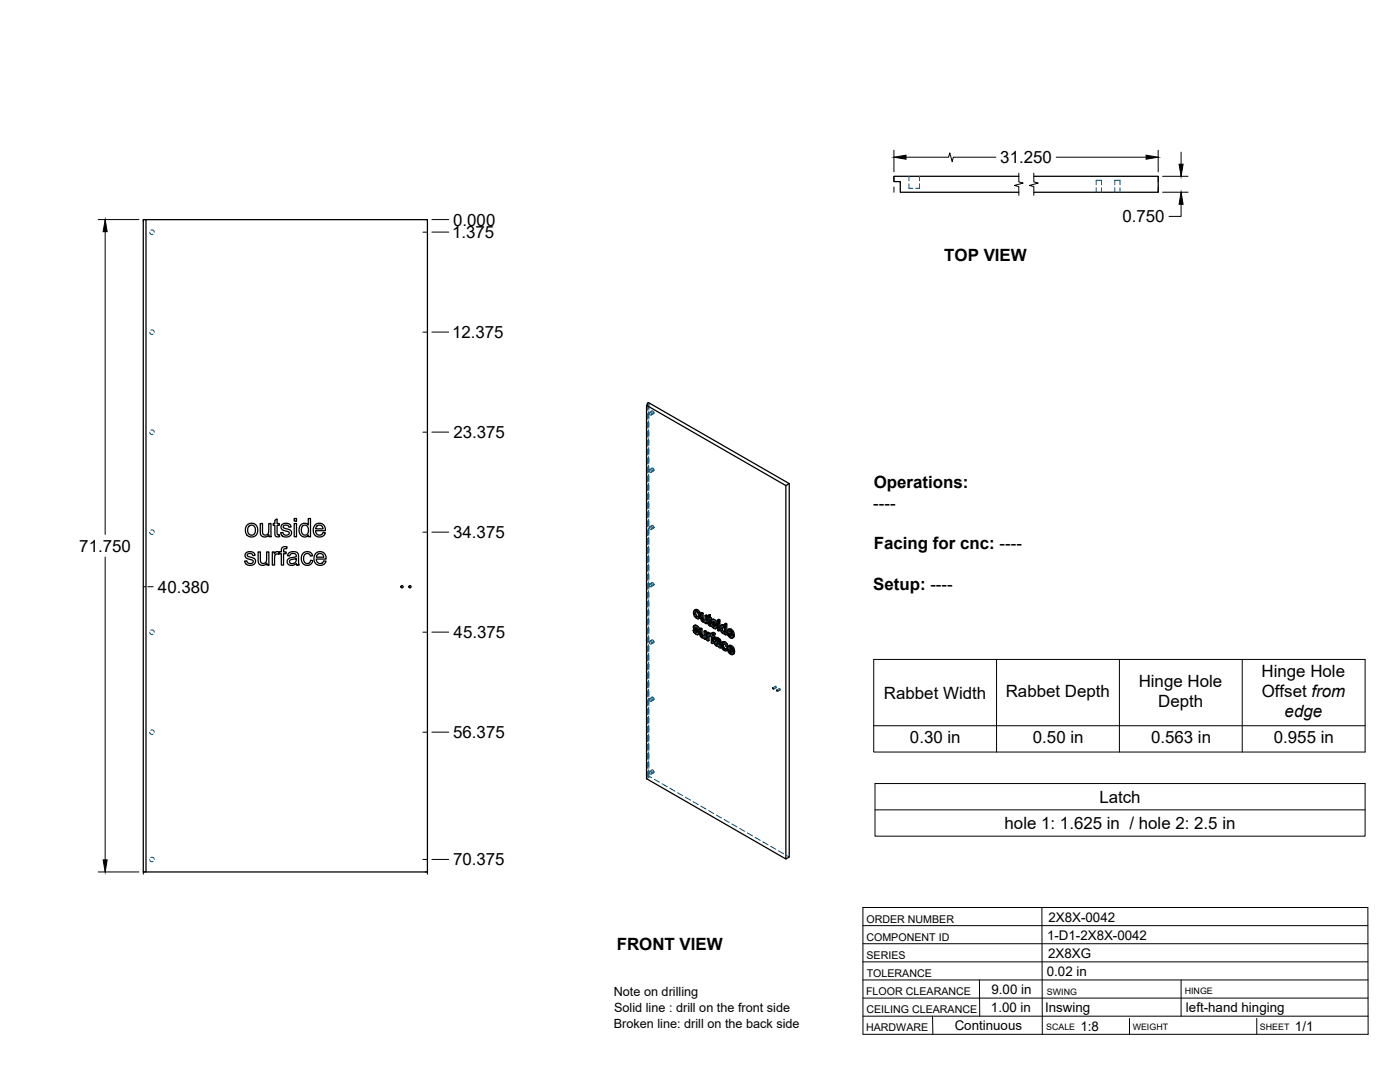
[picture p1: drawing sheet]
<svg xmlns="http://www.w3.org/2000/svg" width="559mm" height="432mm" viewBox="0 0 559 432" stroke-linecap="round" stroke-linejoin="round" font-family="sans-serif">
<!-- layer: Visible -->
<g fill="none" stroke="#000" stroke-width=".51">
<path d="M406.7 70.4h-49.9v2.1h2.5v4.2h47.4M412.7 70.4h49.6v6.3h-49.6M57.2 87.7h1.1v260.3h-1.1zM58.3 87.7h112.3v260.3h-112.3M258.4 160.9l.6 .3-.9 .6v149l55.6 32v-149M258.4 160.9l.5-.2 56.1 32.3-1.3 .8-55.6-32M258.4 160.9v.7M315 193v149l-1.3 .8M98.7 209.4l1.2-.5a2.66 2.66 0 0 1 3 3.6 2.66 2.66 0 0 1-4.7 .5l-.2-1a2.97 2.97 0 0 1 .7-2.6zM99.3 210.1l.8-.5a1.97 1.97 0 0 1 1.9 2 1.97 1.97 0 0 1-2 1.9l-.7-.4-.4-.9v-1.3zM103.9 208.9h.9v3a1.32 1.32 0 0 0 1.3 1.7 1.32 1.32 0 0 0 1.2-1.8v-2.9h.9v5.3h-.8v-.8a1.88 1.88 0 0 1-2.3 .8 1.88 1.88 0 0 1-1.2-2zM109.7 207.6l.9-.5v1.8h.9v.7h-.9v3.3l.3 .5h.6l.1 .8a1.33 1.33 0 0 1-1.5-.1 1.33 1.33 0 0 1-.4-1.5v-3h-.6v-.7h.6z"/>
<path d="M112.5 209.4l1.2-.6a1.94 1.94 0 0 1 2.5 1.5l-.9 .1a1.13 1.13 0 0 0-1.1-.9 1.13 1.13 0 0 0-1.1 1l.2 .2a4.1 4.1 0 0 1 3 1.5 2.18 2.18 0 0 1-1.5 2.1 2.18 2.18 0 0 1-2.5-.8l-.3-.9 .9-.1a1.23 1.23 0 0 0 1.3 1.1 1.23 1.23 0 0 0 1.2-1.2l-.7-.3a2.35 2.35 0 0 1-2.5-1.6zM117.4 208.9h.9v5.3h-.9zM117.4 206.9h.9v1.1h-.9zM120 209.5l1.1-.6a1.88 1.88 0 0 1 1.9 .6v-2.6h.9v7.3h-.8v-.7a2.18 2.18 0 0 1-2.6 .5 2.18 2.18 0 0 1-1.1-2.4zM120.8 209.9l.6-.3a2.12 2.12 0 0 1 1.8 1.6 2.12 2.12 0 0 1-.9 2.2l-.3 .1a2.1 2.1 0 0 1-1.7-1.4 2.1 2.1 0 0 1 .5-2.2zM125.7 209.6l1.5-.8a2.47 2.47 0 0 1 2.7 3h-3.9l.2 1a1.46 1.46 0 0 0 1.5 .8 1.46 1.46 0 0 0 1.2-1.1l1 .1-.3 .6-.5 .7-1.4 .4a2.79 2.79 0 0 1-2.6-1.7 2.79 2.79 0 0 1 .6-3zM126.5 210l.6-.4a1.43 1.43 0 0 1 1.8 1.5h-2.9zM98.1 220.7l1.2-.5a1.94 1.94 0 0 1 2.5 1.4l-.9 .1a1.13 1.13 0 0 0-1.1-.9 1.13 1.13 0 0 0-1.1 1l.3 .3a3.4 3.4 0 0 1 2.9 1.4 2.18 2.18 0 0 1-1.5 2.1 2.18 2.18 0 0 1-2.4-.8l-.4-.9h1a1.23 1.23 0 0 0 1.3 1 1.23 1.23 0 0 0 1.1-1.2l-.6-.3a2.35 2.35 0 0 1-2.6-1.6zM103 220.3h.9v2.9a1.32 1.32 0 0 0 1.4 1.7 1.32 1.32 0 0 0 1.1-1.8v-2.8h.9v5.2h-.8v-.8a1.88 1.88 0 0 1-2.2 .9 1.88 1.88 0 0 1-1.3-2.1zM108.7 220.3h.8v.8a1.25 1.25 0 0 1 2-.7l.8-.1v-.6a1.5 1.5 0 0 1 .7-1.5 1.5 1.5 0 0 1 1.6 0l-.2 .8a.83 .83 0 0 0-.8 0 .83 .83 0 0 0-.4 .8v.5h1v.7h-1v4.5h-.9v-4.5h-.8v-.5l-.2 .8a1.17 1.17 0 0 0-1.4 .1 1.17 1.17 0 0 0-.3 1.4v2.7h-.9zM115.1 220.9a2.39 2.39 0 0 1 4 .6l.3 4h-.9l-.2-.6a2 2 0 0 1-2.2 .8 2 2 0 0 1-1.5-1.9l.1-.1a2.04 2.04 0 0 1 2-1.2l.4-.1a.83 .83 0 0 0 1.1-.7 .83 .83 0 0 0-1.1-.8 1.23 1.23 0 0 0-1.5 1l-.9-.1zM115.7 223.6l2.6-.7a1.49 1.49 0 0 1-.8 1.9 1.49 1.49 0 0 1-2-.7z"/>
<path d="M120.8 220.9l1.4-.7 1.3 .1 .9 .6 .4 .9-.9 .1a1.44 1.44 0 0 0-1.9-.9 1.44 1.44 0 0 0-.8 1.9l.1 1.1a1.34 1.34 0 0 0 1.5 .9 1.34 1.34 0 0 0 1.2-1.3l.8 .1-.4 1a2.47 2.47 0 0 1-3.2 .5 2.47 2.47 0 0 1-.8-3.2zM126 220.9l1.5-.7a2.47 2.47 0 0 1 2.7 2.9h-4l.3 1a1.46 1.46 0 0 0 1.5 .8 1.46 1.46 0 0 0 1.2-1.1l.9 .1-.4 .9-.9 .7-.8 .1a2.79 2.79 0 0 1-2.6-1.7 2.79 2.79 0 0 1 .6-3zM126.7 221.3l.8-.4 .9 .1 .5 .4 .3 1h-2.9zM276.6 251.5l.9 1.4 .6 .4 .6-.1M276.9 249.8l.6-.3 .8 .2 .9 1.4-.5 .3-.1-.6M277.3 244.8l.4-.8 .9 .7 .1 1.5-.7 .2M277.3 251.3l-.7 .2 .5 .2M277.3 252.3l.5 .4 .4-.3M277.4 250.9l1 .9 .5-.2M277.4 251.5l-.3 .2 .2 .6 .4-.3M277.5 249.5l-.7 .4v.6l1.6 2.1M277.5 250.3l-.3 .3 .5-.2"/>
<path d="M277.5 245.8l.5 .6 .5-.3M277.6 251.6l.8 .9M277.6 250.3l.6 .7M277.7 249.9l.5 .4 .5-.2M277.7 250.4l1 1M277.7 250.4h-.5M277.7 244.5l-.4 .3v.5l.2 .5 .4-.3M277.7 249.5l-.7 .3M277.8 252.7l.4 .1M277.8 244l.1 1.5 .8 .7M277.8 250.6l-.4 .3-.2-.3M278 243.6l.9 1 .5-.3"/>
<path d="M278.1 249.7l-.4 .2-.4-.1M278.2 250.3l.4 .5 .4-.3M278.4 252.6l-.1 .2M278.4 251.8l.3 .5 .5-.3M278.5 243.4l-.5 .2-.8-.1M278.6 251.3l.7 1.2-.7 .8M278.7 252.3l.1 .5 .5-.3M278.8 252.8l-.1 .4 .4-.3M278.9 244.6l.3 1.3 .5-.3M279.1 246.7a1.75 1.75 0 0 1-2.3-1.8l.1-1 .3-.4 .8-.3 .9 .5 .5 .6 .3 1.3-.2 .8-.6 .5M279.2 245.9l-.1 .8 .4-.3M279.7 244.7l.5 .3 .4-.3"/>
<path d="M279.8 251.2v2.2l.4-.2M279.8 253.4l.2 .4 .4-.2M280 253.8l.3 .3 .5-.2M280.2 245v2.2l.5-.3M280.2 247.2l.2 .4 .4-.3M280.2 250.9l-.4 .3-.5-.2M280.3 254.1l.4 .1M280.4 247.6l.3 .3 .5-.2M280.7 247.9l.4 .1M280.9 254l-.6-.7-.1-2.4-.4-.2-.5 .3 .1 2.5 .7 1h1M281 251.9l.4 .3 .5-.3M281.1 254.5v.4l.3 .3"/>
<path d="M281.1 254.5l-.2 .1M281.4 247.7l-.7-.7-.1-2.3-.4-.2-.5 .2 .1 2.5 .7 1 1 .1M281.4 245.7l.5 .2 .4-.2M281.4 252.2v3l.5-.3v-3l-.4-.2-.5 .2v1.9l-.3 .4 .2-.1M281.5 248.3v.4l.4 .2M281.5 248.3l-.2 .1M281.9 245.9v3l.4-.2v-3l-.4-.3-.5 .3v1.9l-.3 .4 .2-.1M282.3 246.6l.3 .2 .2 2.6 .8 .5 .3-.2M282.6 246l-.3 .2 .3 .2v-.8l.9-.3v1.1l.5 .2v.4l-.5 .3v-.4M283 253.5l-.4 .2v.5l.4-.2M283 252.9v-.4l-.4-.2-.5 .3v3l.5 .2M283 252.5l-.5 .3-.4-.2"/>
<path d="M283.1 253.6l-.1 2-.4 .2v-1.6M283.1 253.6l.4 .2M283.1 253.6l-.5 .1M283.1 245.6v1l.4-.2M283.1 246.6l.4 .3 .5-.3M283.1 253l.4 .4M283.3 252.7l-.8 .5v-.4M283.3 249.3l.2 .1M283.5 249.4l.1 .5M283.5 252.8l-.8 .2M283.5 252.8l-.7 .2M283.5 245.3l-.9 .3"/>
<path d="M283.5 253.4v.3l.4 .3v2.6l.5 .2M283.5 253.5l-.1 .4M283.5 248.8l-.4 .3v-2.1l.4 .3 .3 1.8M283.6 248.9l-.5 .2M283.8 249.1l.8 1.4 .7 .4 .5-.1M283.8 249.1l-.6 .1M283.8 249.1h.1M283.8 249.3l-.3 .1M284 247.4l.6-.3 .6 .1 .8 .7 .3 .8-.5 .3-.1-.6M284.1 252.7l.9-.2 .5 .3-.1 .4-.4 .3v-.4M284.3 248.1l.4-.2 1.1 1.1M284.4 253.8l.5 .3 .4-.2"/>
<path d="M284.4 248.9l-.6 .2 .4 .2M284.4 249.9l.5 .4 .4-.2M284.5 248.5l1 .9 .5-.2M284.6 249.1l-.4 .2 .1 .4 .6-.1M284.6 247.9l-.3 .4 .5-.4 .6 .7M284.6 247.1l-.7 .4v.7l1.6 2M284.6 252.4l-.6 .3-.1 .9-.4-.2 .4-.3-.4-.3M284.6 252.8l.4 .3 .5-.3M284.7 249.2l.8 .9M284.8 253.3l.5 .6v.4l-.4 .2v-.4M284.8 254.5v2.1l-.4 .2v-2.6l.5 .3M284.8 247.5l.5 .4 .5-.2"/>
<path d="M284.9 247.1l-.8 .3M284.9 250.3l.4 .1M284.9 248.2l-.4 .3-.2-.2M285 253.5l-.6-.3v.6l.4-.2M285.1 252.5l-.9 .1M285.2 247.3l-.4 .2-.4-.1M285.3 247.9l.4 .5 .4-.2M285.4 254.7l.9-.3 1.3 1 .3 3-.5 .2-.1-.4M285.5 250.2l-.1 .2M285.5 249.4l.3 .5 .5-.3M285.6 256.5l.1-.1a.86 .86 0 0 1 1.1 1M285.6 257.1l.4 .4 .5-.3"/>
<path d="M285.7 256.4l-.2 .3M285.7 248.9l.7 1.2-.7 .8M285.8 255.7l-.7 .5 .1 .9 .9 .8h.8l.5 .7M285.8 249.9l.1 .5 .5-.3M285.9 256.5l-.4 .2 .1 .4 .5-.2M285.9 250.4l-.1 .4 .5-.3M286 256.5l.8 .8M286 255.2l-.4 .3a.71 .71 0 0 1 .9-.1 .71 .71 0 0 1 .2 .9l-1-.4M286 257.5l.5 .1M286.1 255.7l-.7 .2M286.2 254.4l-1 .4-.1 .3 .5 .4M286.3 254.9l.5 .4 .5-.3"/>
<path d="M286.4 248.6l.5 .2 .4-.2M286.4 247.4l.5 .3 .4-.3M286.5 257.6l.3-.1zM286.7 254.6l-.4 .3-.6-.2M286.8 256l-1-.3-.5 .3M286.8 255.3l.3 .4 .5-.3M286.9 247.7v.6l.4-.3v-.6l-.4-.2-.5 .2v.6l.5 .3M286.9 248.3l.4 .3v3l-.4 .2v-3M286.9 248.3l-.5 .3v3l.5 .2M287.1 255.7l.2 .4 .4-.2M287.3 256.1v2.1l.5-.3M287.8 249.6l.6-.3 .8 .3"/>
<path d="M288.1 250.1l.7 .2 .4 .9v1l-.6 .2M288.1 251.9l.5 .5 .4-.2M288.1 250.1l-.2 .8M288.2 256.4l.7-.4 .6 .2 .6 .6 .4 1-.4 .2-.4-.9M288.3 257.6l.2 1 .5-.2M288.3 250.6l-.4 .3v.5l.2 .5 .4-.3M288.4 249.3l-.9 .6v1.4l.7 1.3 .7 .4 .4-.2M288.4 250.1v1.3l.8 .8M288.5 258.6l.5 .6 .5-.3M288.5 249.7l.4 .3M288.8 257.4l-.5 .2 .2-.7 .3-.1 1.3 1.2M288.8 256.8l.1 1.4 .7 .8"/>
<path d="M288.9 256l-.5 .3a2.1 2.1 0 0 0 1.4 3.4M289 249.4l-.5 .3-.6-.2M289 256.5l.7 .6 .5-.2M289.3 252.8v.4l.4 .2M289.3 252.8l-.2 .1M289.5 256.2l-.5 .3-.6-.2M289.7 249.3v4.1l.4-.2v-4.2l-.4-.2-.5 .2v1.5l-.3-.5 .3-.1M289.7 258.8l-.2 .4h-.5M290.1 249l-.4 .3-.5-.3M290.4 259l-.6 .7 .6-.4M290.4 258.7l-.7 .1 .4 .3M290.9 253.5l.6 .6 .4-.2"/>
<path d="M291.1 252l-.4 .2 1.4 .8-.4-1a.51 .51 0 0 0-.6-.3 .51 .51 0 0 0-.4 .5M291.2 251.7l-.1 .3 .9 .5M291.2 252.9l.9 1M291.3 258.5l-.5 .3 1.5 .8-.5-1.1a.51 .51 0 0 0-.6-.3 .51 .51 0 0 0-.4 .6M291.3 258.3v.2l.8 .5M291.4 253.3l-.5 .2-.2-.9 1.9 1.1M291.4 259.5l.8 1M291.4 251.4l.9 .9 .4-.3M291.5 254.1l.4 .1M291.5 259.8l-.5 .3-.2-.9 2 1.1M291.6 257.9l.8 .9 .5-.2M291.9 251.1l-1.3 .2"/>
<path d="M292 257.7l-1.3 .1M292.1 253.9l.5 .3 .5-.2M292.1 253.9l-.1 .2M292.3 252.3l.3 1.3 .5-.3M292.4 258.8l.4 1.4 .4-.3M292.5 253.7l-.4 .2M292.6 253.6l.5-.1v-.5l-.7-1.5-.9-.6-.9 .4-.4 1.1 .4 1.3 1.2 1 .8-.5M292.7 253.7l.4 .3-.8 .6M291 260.1l.6 .6 .4-.3M291.6 260.7l.4 .1M292.3 260.4l.4 .4 .5-.3M292.3 260.4l-.2 .3"/>
<path d="M292.6 260.2l-.3 .2M292.8 260.2l.4-.1v-.6l-.7-1.4-.9-.6-.9 .3-.4 1 .4 1.4 1.3 1.1 .7-.5M292.8 260.3l.3 .4-.7 .5"/>
<circle cx="160.5" cy="234.2" r=".46"/>
<circle cx="163.6" cy="234.2" r=".46"/>
<circle cx="308.6" cy="274.8" r=".24"/>
<circle cx="310.2" cy="275.7" r=".24"/>
</g>
<!-- layer: Hidden -->
<g fill="none" stroke="#00557f" stroke-width=".4">
<path d="M362.8 73.3v1.8h1.5M362.8 70.4v1.8M367 73.3v1.8h-1.5M367 70.4v1.8M437.5 73.7v-1.8h2.2v1.8M437.5 74.9v1.8M439.7 74.9v1.8M444.9 73.7v-1.8h2.2v1.8M444.9 74.9v1.8M447.1 74.9v1.8M59.8 92.6l.4 .8h.9M60.2 91.9l.8-.1 .6 .8"/>
<path d="M59.8 132.6l.4 .7h.9M60.2 131.8l.8-.1 .6 .8M59.8 172.5l.4 .7h.9M60.2 171.7l.8-.1 .6 .9M258.4 161.6v2.1M258.4 164.9v2.4M258.4 168.5v2.4M258.4 172v2.4M258.4 175.6v2.4M258.4 179.2v2.4M258.9 160.7v2.4M258.9 164.3v2.4"/>
<path d="M258.9 167.9v2.4M258.9 171.5v2.4M258.9 175v2.4M258.9 178.6v2.4M259 161.2v2.5M259 164.9v2.4M259 168.5v2.4M259 172v2.4M259 175.6v2.4M259 179.2v2.4M259.2 164.6a.56 .56 0 0 1 .7 .3 .56 .56 0 0 1-.3 .7l-.4-.5zM260.2 164.1a.54 .54 0 0 1 .7 .2 .54 .54 0 0 1-.3 .8z"/>
<path d="M260.3 164l-1 .5M260.9 165.1l-1 .6M258.4 182.8v2.3M258.4 186.3v2.4M258.4 189.9v2.4M258.4 193.5v2.4M258.4 197.1v2.3M258.9 182.2v2.4M258.9 185.8v2.4M258.9 189.3v2.4M258.9 192.9v2.4M258.9 196.5v2.4"/>
<path d="M259 182.8v2.3M259 186.3v2.4M259 189.9v2.4M259 193.5v2.4M259 197.1v2.3M259.2 187.5a.55 .55 0 0 1 .7 .3 .55 .55 0 0 1-.3 .7zM260.2 186.9a.54 .54 0 0 1 .7 .3 .54 .54 0 0 1-.3 .7zM260.3 186.8l-1 .6M260.9 187.9l-1 .6M59.8 212.4l.4 .8 .9-.1M60.2 211.6l.8-.1 .6 .9M258.4 200.6v2.4"/>
<path d="M258.4 204.2v2.4M258.4 207.8v2.3M258.4 211.3v2.4M258.4 214.9v2.4M258.4 218.5v2.4M258.9 200v2.4M258.9 203.6v2.4M258.9 207.2v2.4M258.9 210.8v2.3M258.9 214.4v2.3M258.9 217.9v2.4M259 200.6v2.4"/>
<path d="M259 204.2v2.4M259 207.8v2.3M259 211.3v2.4M259 214.9v2.4M259 218.5v2.4M259.2 210.3a.56 .56 0 0 1 .7 .3 .56 .56 0 0 1-.3 .7l-.5-.6zM260.2 209.7a.56 .56 0 0 1 .7 .3 .56 .56 0 0 1-.3 .7l-.4-.5zM260.3 209.7l-1 .5M260.9 210.8l-1 .5M258.4 222.1v2.4M258.4 225.6v2.4M258.4 229.2v2.4"/>
<path d="M258.4 232.8v2.4M258.4 236.3v2.4M258.4 239.9v2.4M258.9 221.5v2.4M258.9 225.1v2.3M258.9 228.6v2.4M258.9 232.2v2.4M258.9 235.8v2.4M258.9 239.4v2.3M259 222.1v2.4M259 225.6v2.4M259 229.2v2.4"/>
<path d="M259 232.8v2.4M259 236.3v2.4M259 239.9v2.4M259.2 233.1a.56 .56 0 0 1 .7 .4 .56 .56 0 0 1-.3 .7l-.5-.7zM260.2 232.6a.55 .55 0 0 1 .7 .3 .55 .55 0 0 1-.3 .7zM260.3 232.5l-1 .6M260.9 233.6l-1 .6M59.8 252.3l.4 .8h.9M60.2 251.5h.8l.6 .8M258.4 243.5v2.4M258.4 247.1v2.3M258.4 250.6v2.4"/>
<path d="M258.4 254.2v2.4M258.4 257.8v2.4M258.9 242.9v2.4M258.9 246.5v2.4M258.9 250.1v2.4M258.9 253.6v2.4M258.9 257.2v2.4M259 243.5v2.4M259 247.1v2.3M259 250.6v2.4M259 254.2v2.4M259 257.8v2.4"/>
<path d="M259.2 256a.55 .55 0 0 1 .7 .3 .55 .55 0 0 1-.3 .7l-.5-.6zM260.2 255.4a.54 .54 0 0 1 .7 .3 .54 .54 0 0 1-.3 .7zM260.3 255.4l-1 .5M260.9 256.5l-1 .5M277.1 251.2l.3 1M277.2 250l-.5 .3M277.2 244.2l-.4 .3M277.3 250.4l-.5 .3M277.3 249.7l-.5 .2M277.3 251.3l.3 .3M277.4 249.5l-.1 1.1 1.3 1.2a.36 .36 0 0 1 .3 .5 .36 .36 0 0 1-.4 .3l.3-.3M277.4 252.2l1 .7 .6 .1"/>
<path d="M277.4 252.2l-.4 .2M277.5 251.4l-.1 .1M277.6 250.9l-.5 .3M277.6 245.6l.9 .9 .9 .1M277.6 245.6l-.5 .3M277.6 250.2l-.1 .1M277.6 250.3l.1-.3 .5 .1 1 1M277.6 243.2l-.4 1 .4 1.4M277.7 250l-.5 .3M277.9 243.8l-.1 .2M277.9 243.8l.8 .2 .5 .8v1.1l-.5 .3M277.9 243.8l-.4 .2"/>
<path d="M278.2 250.1l-.5 .3M278.2 252.9l-.4 .2M278.2 251l.4 .3M278.2 252.8l.5-.2-.4 .2M278.5 243.8l-.5 .3M278.5 246.5l-.5 .3M278.6 250.5l-.5 .2M278.7 252l-.5 .2M278.7 250.9l-.4 .3M278.8 253l-.5 .3M279 246.1l-.4 .3M279 244.4l-.4 .3"/>
<path d="M279.1 246.7l-.4 .3M279.2 245.4l-.4 .2M279.8 250.7l.1 2.7 .8 .9 .8-.1v.5l.4 .2M279.8 253l-.4 .3M280 253.5l-.5 .2M280.2 244.5l.2 2.7 .8 .9 .7-.1v.4l.4 .3M280.2 246.8l-.4 .3M280.2 253.9l-.4 .3M280.4 247.2l-.5 .3M280.6 247.7l-.4 .2M280.7 254.3l-.5 .2M281.1 248l-.5 .3"/>
<path d="M281.1 254l-.2 .1M281.4 253.8l-.6 .4M281.5 251.7l-.1 1.9-.5 .4M281.5 254.7l-.4 .2M281.5 254.2l-.4 .3 .2-.1M281.5 247.7l-.2 .2M281.7 247.7l-.5 .3M281.8 247.6l-.5 .2M281.9 245.4l-.1 2-.4 .3M281.9 248.4l-.4 .3M281.9 248l-.4 .3 .2-.2M282.3 246.2v.4l.5-.3"/>
<path d="M282.6 252.3v3l.4 .3M282.6 255.3l-.5 .3M282.8 245.9l-.2 .1M283 253l-.5 .2M283.1 245.4v.7l-.3-.2v.4l.3 .2v2.4l.9 .8-.2-.6M283.1 253.4l-.1 .1M283.1 246.5l-.5 .3M283.1 246.1l-.5 .3M283.1 248.9l-.4 .2M283.2 252.8l-.2 .1M283.3 253.2l-.5 .3 .4-.2M283.3 249.2l-.4 .3"/>
<path d="M283.5 253.3l-.4 .3 .3-.4 .4 .4 .2-.3 .4 .4v2.6l.4 .3M283.5 246.8l-.4 .2M283.7 249.5l-.4 .3M284 247l-.5-.2v.5M284 253.2l-.5 .2M284 253.3l-.5 .2M284 249.2l-.2 .1M284 249.7h-.1M284.2 248.9l.4 .9M284.3 247.6l-.5 .3M284.4 253.3l-.9 .4M284.4 256.3l-.5 .3"/>
<path d="M284.4 253.7l-.5 .3M284.4 247.3l-.5 .2M284.4 248.9l.3 .3M284.4 252.6l-.4 .2M284.4 248.1l-.5 .2M284.5 247.2l-.2 .5 .2 .6 1.2 1.1a.37 .37 0 0 1 .3 .5 .37 .37 0 0 1-.4 .3l.3-.3M284.5 252.4l-.1 .9-.4-.2M284.6 249.8l.7 .7 .8 .1M284.6 249.8l-.5 .2M284.6 249v.1M284.7 248.5l-.5 .3M284.7 247.8l-.1 .1"/>
<path d="M284.8 247.9v-.3l.5 .1 1 1M284.8 254l-.4 .2M284.8 247.6l-.4 .3M284.9 253l-.5 .2M285.2 253l-.5 .3M285.3 247.7l-.5 .3M285.3 254.3l-.5-.3v.5M285.3 254.7l.5-.3-.2 .5 .4 .3M285.4 248.6l.3 .3M285.4 250.4l.4-.2-.9 .5M285.4 253.2l-.5-.2-.1 .3M285.5 256.2l-.4 .3"/>
<path d="M285.6 255.8l-.5 .3M285.6 254.9l-.5 .2M285.7 248.1l-.5 .2M285.7 255.7l-.2 .6 .3 .7 .7 .6 .8 .1 .1 .4M285.7 256.9l-.4 .3M285.8 249.6l-.5 .2M285.9 248.5l-.5 .3M285.9 250.7l-.5 .2M285.9 256.5l.3-.3a.77 .77 0 0 1 .9 .2 .77 .77 0 0 1 0 .9h-.3M286 255.2a.87 .87 0 0 1 1 0 .87 .87 0 0 1 .3 .9l-.5-.1M286.2 256.2l-.6 .3 .4-.3M286.2 254.9l-.4 .2"/>
<path d="M286.4 257.6l-.5 .2M286.7 255l-.5 .3M286.9 257.7l-.5 .3M286.9 248.3v3l.4 .3M286.9 247.2v.6l.4 .2M286.9 251.3l-.5 .3M286.9 247.8l-.5 .2M287.1 257.3l-.4 .3M287.2 255.5l-.5 .2M287.2 257.2l-.4 .3 .1-.1M287.3 256.5l-.4 .3M287.3 256l-.4 .2"/>
<path d="M287.3 256.1l-.4 .3M287.3 257.7l-.4 .2M287.4 258.1l.5 .3M287.4 258.1l-.4 .3M287.9 250.4l-.5 .2M288 251.3l-.5 .2M288 249.6l-.5 .3M288.2 249.3l-.3 .8 .3 1.6 .8 .9 .7-.1v.4l.4 .3M288.3 257.1l-.5 .3M288.4 252.1l-.4 .2M288.4 256.3l-.4 .3M288.5 249.9l-.1 .2"/>
<path d="M288.5 249.9l.7 .1 .5 1v.9l-.5 .3M288.5 249.8l-.4 .3 .4-.2M288.6 258.4l-.4 .3M288.6 256.1l-.3 .7 .2 1.5 .7 .8 1 .4M288.8 256.8l.6-.2 1.1 1.2M289 256.6l-.5 .3M289 252.6l-.5 .2M289 249.9l-.5 .2M289.4 249.8l-.2 .1M289.5 259.4l-.5 .2M289.5 256.6l-.4 .3M289.5 252.2l-.4 .3"/>
<path d="M289.5 250.4l-.4 .3M289.6 259h.3M289.7 248.8v1.5l-.5-.7M289.7 250.3l-.5 .2M289.7 251.5l-.4 .2M289.7 252.9l-.4 .3M289.7 252.5l-.4 .3 .3-.1M289.9 257l-.5 .3M289.9 259l-.4 .2M290.1 257.6l-.5 .3M290.1 258.6l-.2 .4M290.4 258.7l.2 .2-.2 .4"/>
<path d="M290.6 258.9l-.2 .1M290.7 252l-.5 .3M290.8 258.6l-.5 .2M291 251l-.3 .8 .3 1.5 1 1 .8 .1M291 253.3l-.4 .3M291.1 252.4l-.4 .2M291.1 259.9l-.4 .3M291.1 257.6l-.3 .8 .3 1.5 1 1h.8M291.2 252.9l-.1-.5 2 1.1M291.3 258.9l-.5 .3M291.4 259.5l-.1-.6 1.9 1.2M291.4 251.5l-.2 .2"/>
<path d="M291.4 251.5l.8 .2 .4 1.1-.6-.3M291.4 251.5l-.5 .2M291.5 258l-.2 .3M291.5 258l.8 .3 .4 1.1-.6-.4M291.5 258l-.4 .3M291.9 251.5l-.5 .3M292 258.1l-.4 .2M292.1 253.9h.2M292.3 253.9l-.3 .2M292.4 253.9l-.9 .6M292.4 252.1l-.4 .3M292.6 258.7l-.5 .3"/>
<path d="M292.6 253.6l-.1 .1M292.6 252.8l-.5 .2M292.7 254.4l-.5 .3M292.7 253.7l-.4 .2M292.7 259.4l-.4 .2M258.4 261.3v2.4M258.4 264.9v2.4M258.4 268.5v2.4M258.4 272.1v2.3M258.4 275.7v2.3M258.4 279.2v2.4M258.9 260.8v2.4"/>
<path d="M258.9 264.4v2.3M258.9 267.9v2.4M258.9 271.5v2.4M258.9 275.1v2.4M258.9 278.6v2.4M259 261.3v2.4M259 264.9v2.4M259 268.5v2.4M259 272.1v2.3M259 275.7v2.3M259 279.2v2.4M259.2 278.8a.56 .56 0 0 1 .7 .4 .56 .56 0 0 1-.3 .7l-.5-.7z"/>
<path d="M260.2 278.2a.56 .56 0 0 1 .7 .4 .56 .56 0 0 1-.3 .7l-.4-.5zM260.3 278.2l-1 .6M260.9 279.3l-1 .6M292.2 260.5h.3M292.5 260.5l-.4 .2M292.5 260.5l-.9 .6M292.7 260.2h-.1M292.8 261l-.5 .3M292.8 260.3l-.3 .2M309.5 273.9l-1 .6M309.8 274.4l-1 .6M311.1 274.8l-1.1 .6"/>
<path d="M311.4 275.3l-1 .6M59.8 292.2l.4 .8h.9M60.2 291.4h.8l.6 .8M258.4 282.8v2.4M258.4 286.4v2.3M258.4 289.9v2.4M258.4 293.5v2.4M258.4 297.1v2.4M258.9 282.2v2.4M258.9 285.8v2.4M258.9 289.4v2.3M258.9 292.9v2.4"/>
<path d="M258.9 296.5v2.4M259 282.8v2.4M259 286.4v2.3M259 289.9v2.4M259 293.5v2.4M259 297.1v2.4M258.4 300.7v2.3M258.4 304.2v2.4M258.4 307.8v2.1M258.4 309.9l.6 .4M258.9 300.1v2.4M258.9 303.7v2.3"/>
<path d="M258.9 307.2v2.5M258.9 309.7l-.5 .2M258.9 309.7l1.2 .7M259 310.3l-.9 .5M259 300.7v2.3M259 304.2v2.4M259 307.8v2.5M259.2 307.9a.54 .54 0 0 1 .7 .3 .54 .54 0 0 1-.3 .7zM260.2 307.4a.54 .54 0 0 1 .7 .2 .54 .54 0 0 1-.3 .8zM260.3 307.3l-1 .5M260.9 308.4l-1 .5M261.2 311l2 1.2"/>
<path d="M264.2 312.8l2.1 1.2M267.3 314.6l2.1 1.1M270.4 316.3l2.1 1.2M273.5 318.1l2.1 1.2M276.6 319.9l2.1 1.2M279.7 321.7l2.1 1.2M282.8 323.5l2.1 1.2M285.9 325.3l2.1 1.2M289 327l2.1 1.2M292.1 328.8l2.1 1.2M295.2 330.6l2.1 1.2M298.3 332.4l2.1 1.2"/>
<path d="M301.4 334.2l2.1 1.2M304.5 336l2.1 1.1M307.6 337.7l2 1.2M310.7 339.5l2.1 1.2M59.8 343l.4 .8h.9M60.2 342.2h.8l.6 .8M313.8 341.3l1.2 .7"/>
<circle cx="309.6" cy="274.2" r=".26"/>
<circle cx="311.2" cy="275.1" r=".27"/>
</g>
<!-- layer: Reference -->
<g fill="none" stroke="#000" stroke-width=".4">
<path d="M356.8 70.4v2.1M356.8 74.6v2.1M462.3 70.4v2.1M462.3 74.6v2.1M58.1 87.7h-.9v.9M168.8 92.6h1.8M169.7 87.7h.9v.9M168.8 132.5h1.8M168.8 172.5h1.8M168.8 212.4h1.8M57.2 234.2h.9M168.8 252.3h1.8"/>
<path d="M168.8 292.2h1.8M58.1 348h-.9v.9M168.8 343h1.8M169.7 348h.9v.9"/>
</g>
<!-- layer: Hidden Narrow -->
<path d="M278.2 251.5l-.4 .3M279.8 252.5l-.5 .3M280.2 246.3l-.5 .3M281.5 253.3l-.5 .2M281.9 247l-.5 .3M283.1 248.2l-.5 .3M284.4 253l-.5 .3M284.8 253.3h.1M285.3 249.1l-.4 .3M286.6 256.3l-.5 .3M287.3 256.7l-.4 .3" fill="none" stroke="#000" stroke-width=".4"/>
<!-- layer: Visible Narrow -->
<path d="M278.2 251l-.4 .2M280.2 252.6l-.4 .3M280.6 246.4l-.4 .2M283.5 248.5l-.4 .3M284.8 253.3l-.4 .3M285.3 248.6l-.4 .2M286.5 255.8l-.4 .3M287.8 256.3l-.5 .3M287.8 257l-.5 .3" fill="none" stroke="#000" stroke-width=".4"/>
<!-- layer: Titleblock -->
<g fill="none" stroke="#000" stroke-width=".4">
<path d="M344.4 362.2h201.6l.1 50.6h-201.7zM344.4 376.6h201.6M344.4 369.4h201.6M415.9 362.2l.1 50.6M344.4 383.9h201.6M344.4 398.3h201.6M344.4 391.1h201.6M390.9 391.1l.2 14.4M471.4 391.1v14.4M344.4 405.5h201.7M372.2 405.5l.1 7.3M450.8 406.4v6.4"/>
<path d="M501.6 406.4v6.4"/>
</g>
<!-- layer: FD_Dimensions -->
<g fill="none" stroke="#000" stroke-width=".4">
<path d="M356.8 59.9v8.7M462.3 59.9v8.7M361.6 62.7h17l.5-1.7 .9 3.5 .5-1.8h17M421.6 62.7h35.9M464.1 70.4h10.1M464.1 76.7h10.1M471.4 60.7v4.8M39.2 87.6h16.2M42 92.5v120.8M172.4 87.6h6.7M172.4 92.6h6.7M471.4 81.5v4.9h-4.8"/>
<path d="M172.4 132.5h6.7M172.4 172.4h6.7M172.4 212.4h6.7M42 222.3v120.9M59 234.1h2.1M172.4 252.3h6.7M172.4 292.2h6.7M39.2 348h16.2M172.4 343h6.7"/>
</g>
<path d="M356.8 62.7l4.8-.8v1.6zM457.5 61.9l4.8 .8-4.8 .8zM470.6 65.5h1.6l-.8 4.9zM42 87.6l.8 4.9h-1.6zM471.4 76.7l.8 4.8h-1.6zM41.2 343.2h1.6l-.8 4.8z" fill="#000" stroke="#000" stroke-width=".4"/>
<!-- layer: Break Lines -->
<path d="M406.7 69.1v3.5l1.7 .5-3.5 .9 1.8 .5v3.5M412.6 69.1v3.5l1.8 .5-3.5 .9 1.7 .5v3.5" fill="none" stroke="#000" stroke-width=".4"/>
<!-- layer: Custom Tables -->
<path d="M348.7 263.2h196.2v36.9h-196.2zM397.8 263.2v36.9M446.8 263.2v36.9M495.8 263.2v36.9M348.7 289.6h196.2M349.2 312.7h195.7v21h-195.7zM349.2 323.2h195.7" fill="none" stroke="#000" stroke-width=".4"/>
<g font-size="6.7">
<text x="399.3" y="65.1">31.250</text>
<text x="448" y="88.7">0.750</text>
<text x="180.4" y="95">1.375</text>
<text x="180.9" y="90">0.000</text>
<text x="376.9" y="104.1">TOP VIEW</text>
<text x="180.4" y="134.9">12.375</text>
<text x="181" y="174.8">23.375</text>
<text x="348.7" y="194.9">Operations:</text>
<text x="348.5" y="203">----</text>
<text x="180.9" y="214.7">34.375</text>
<text x="31.7" y="220.2">71.750</text>
<text x="348.7" y="219.2">Facing for cnc: ----</text>
<text x="63.1" y="236.5">40.380</text>
<text x="348.5" y="235.3">Setup: ----</text>
<text x="181.1" y="254.6">45.375</text>
<text x="454.5" y="274.1">Hinge Hole</text>
<text x="503.6" y="270">Hinge Hole</text>
<text x="352.8" y="278.8">Rabbet Width</text>
<text x="401.4" y="278.2">Rabbet Depth</text>
<text x="503.6" y="278.2">Offset from</text>
<text x="462.3" y="282.2">Depth</text>
<text x="512.8" y="286.2">edge</text>
<text x="180.9" y="294.6">56.375</text>
<text x="363.2" y="296.5">0.30 in</text>
<text x="412.3" y="296.5">0.50 in</text>
<text x="459.4" y="296.5">0.563 in</text>
<text x="508.4" y="296.5">0.955 in</text>
<text x="438.8" y="320.3">Latch</text>
<text x="401" y="330.9">hole 1: 1.625 in / hole 2: 2.5 in</text>
<text x="180.8" y="345.4">70.375</text>
<text x="246.2" y="379.1">FRONT VIEW</text>
</g>
<g font-size="5.3">
<text x="418.5" y="367.9">2X8X-0042</text>
<text x="417.9" y="375">1-D1-2X8X-0042</text>
<text x="418.4" y="382.3">2X8XG</text>
<text x="417.8" y="389.5">0.02 in</text>
<text x="395.8" y="396.8">9.00 in</text>
<text x="395.5" y="403.7">1.00 in</text>
<text x="417.2" y="404.1">Inswing</text>
<text x="473.4" y="403.9">left-hand hinging</text>
<text x="381.1" y="411">Continuous</text>
<text x="431.3" y="411.5">1:8</text>
<text x="516.9" y="411.5">1/1</text>
</g>
<g font-size="5.1">
<text x="245" y="397.3">Note on drilling</text>
<text x="245.1" y="403.8">Solid line : drill on the front side</text>
<text x="245" y="410.3">Broken line: drill on the back side</text>
</g>
<g font-size="4.3">
<text x="345.8" y="368.4">ORDER NUMBER</text>
<text x="345.8" y="375.5">COMPONENT ID</text>
<text x="345.8" y="382.7">SERIES</text>
<text x="345.9" y="389.9">TOLERANCE</text>
<text x="345.7" y="397.2">FLOOR CLEARANCE</text>
<text x="345.8" y="404.4">CEILING CLEARANCE</text>
<text x="345.7" y="411.6">HARDWARE</text>
</g>
<g font-size="3.5">
<text x="417.9" y="397">SWING</text>
<text x="472.9" y="396.7">HINGE</text>
<text x="417.5" y="410.9">SCALE</text>
<text x="452.1" y="410.9">WEIGHT</text>
<text x="502.9" y="410.9">SHEET</text>
</g>
</svg>
